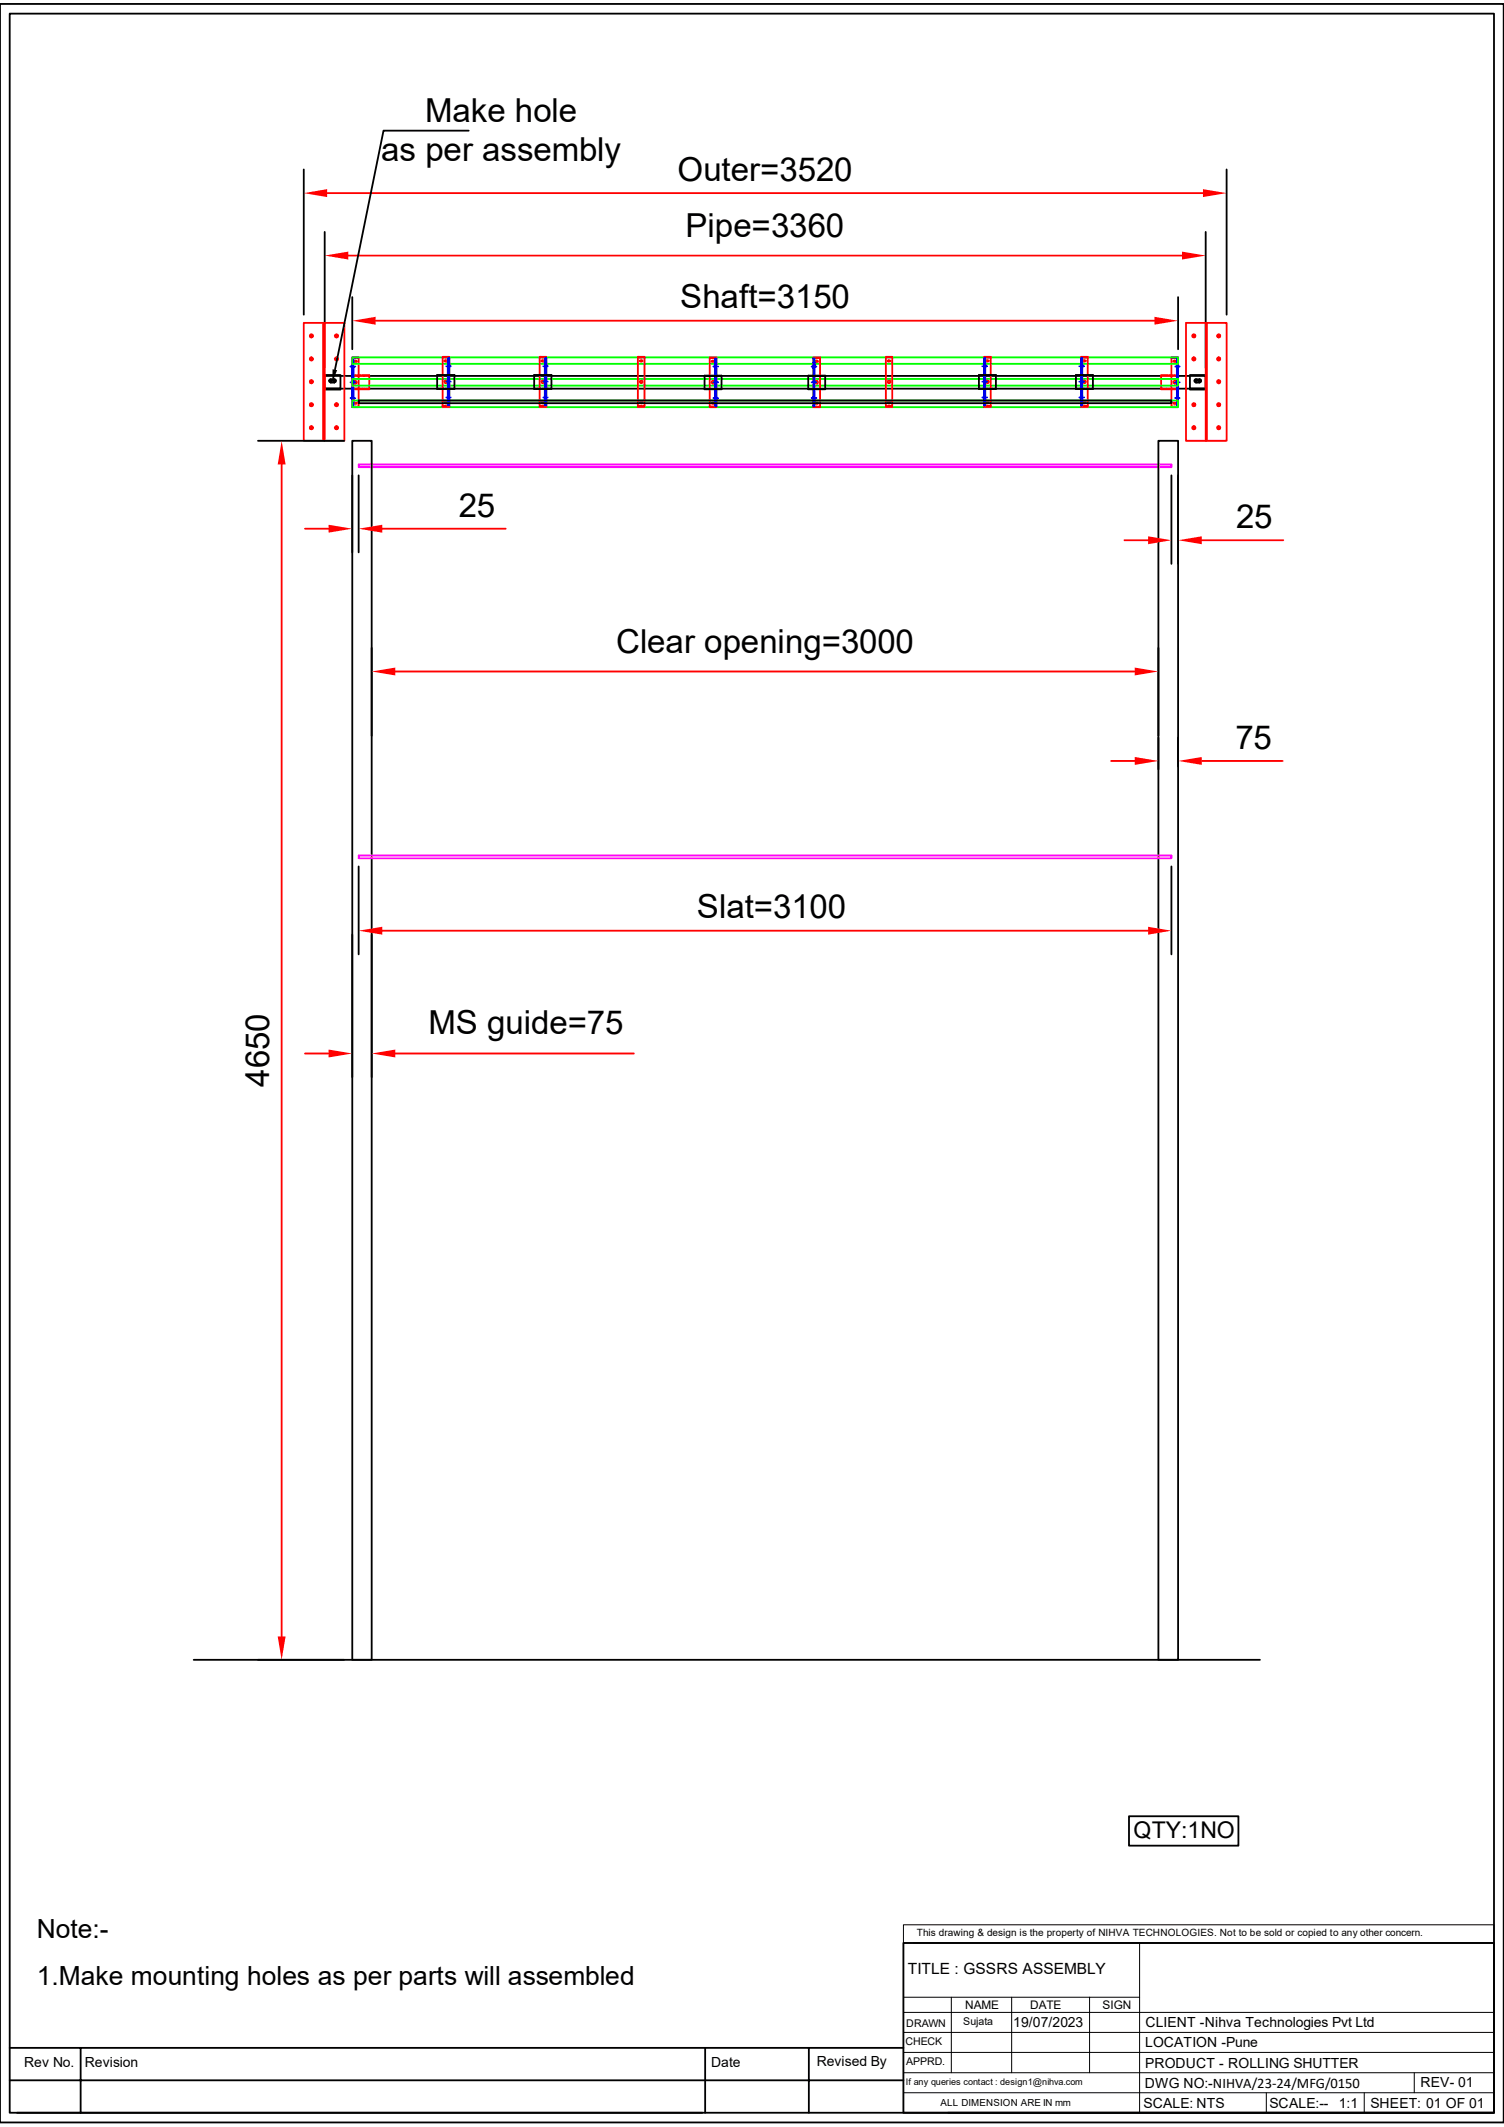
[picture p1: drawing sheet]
<svg xmlns="http://www.w3.org/2000/svg" width="210mm" height="297mm" viewBox="0 0 210 297" stroke-linecap="round" stroke-linejoin="round" font-family="sans-serif">
<path d="M45.3 32.4v19M168.4 32.4v19M45.3 52.5h123.1v1.8h-123.1z" fill="none" stroke="#000" stroke-width=".25"/>
<g fill="none" stroke="#f00" stroke-width=".25">
<path d="M48.6 35.7h116.5M49.2 49.9h.9v7h-.9zM49.2 52.4h2.4v2h-2.4zM49.2 56.8h.2M49.2 50h.2M49.2 54.3h.2M49.2 52.5h.2M49.4 56.3h.2h.2M49.4 50.5l.2-.1 .2 .1M49.5 56.2h.3v.1v.1h-.3zM49.5 53.3l.1-.1 .2 .1v.2l-.2 .1-.1-.1zM49.5 50.4l.1-.1 .2 .2h-.2h-.2z"/>
<path d="M49.5 56.8h.2M49.5 50h.2M49.5 54.3h.3M49.5 52.5h.3M49.9 56.8h.2M49.9 50h.2M49.9 54.3h.2M49.9 52.5h.2M50.2 54.3h.3M50.2 52.5h.3M50.6 54.3h.2M50.6 52.5h.2"/>
<path d="M50.9 54.3h.3M50.9 52.5h.3M51.3 54.3h.3M51.3 52.5h.3M162.1 54.3h.3M162.1 52.5h.3M162.1 52.4h2.4v2h-2.4zM162.5 54.3h.2M162.5 52.5h.2M162.9 54.3h.2M162.9 52.5h.2M163.2 54.3h.2"/>
<path d="M163.2 52.5h.2M163.5 54.3h.3M163.5 52.5h.3M163.6 49.9h.9v7h-.9zM163.6 56.8h.2M163.6 50h.2M163.8 56.3l.1-.1h.3l.1 .1-.1 .1zM163.8 50.4l.2-.1 .3 .1-.3 .1zM163.9 56.3h.4M163.9 50.5h.4M163.9 54.3h.2M163.9 52.5h.2"/>
<path d="M163.9 53.2h.3v.3l-.2 .1-.1-.1-.1-.1zM163.9 56.8h.3M163.9 50h.3M164.3 54.3h.2M164.3 52.5h.2M164.3 56.8h.2M164.3 50h.2"/>
</g>
<g fill="none" stroke="#00f" stroke-width=".25">
<path d="M48.9 55.6h.7M48.9 51.2h.7M48.9 53.4h.7M49.2 50.6h.2v-.5h-.2v6.6h.2v-.6M49.2 55.8h.2M49.2 55.4h.2M49.2 51h.2M49.2 51.4h.2M49.2 54.4h.2M49.2 52.4h.2M49.4 50.6v5.5h-.2M164.1 55.6h.6"/>
<path d="M164.1 51.2h.6M164.1 53.4h.6M164.3 55.8h.2M164.3 51h.2M164.3 51.4h.2M164.3 54.4h.2M164.3 52.4h.2M164.3 55.3h.2M164.3 50.6v5.5h.2M164.5 50.6h-.2v-.5h.2v6.6h-.2v-.6"/>
</g>
<path d="M49.2 49.9h115.3v.9h-115.3zM49.2 55.9h115.3v1h-115.3zM49.2 52.9h115.3v.9h-115.3z" fill="none" stroke="#0f0" stroke-width=".25"/>
<g fill="#f00">
<path d="M45.3 35.7l3.3-.6v1.1z"/>
<path d="M165.1 35.1l3.3 .6-3.3 .5z"/>
</g>
<g fill="none" stroke="#000" stroke-width=".25">
<path d="M45.3 52.4h2.2v1.9h-2.2zM45.3 54.3h2.2v.1h-2.2zM45.9 53.2h.3v.2h.5v-.2h-.5M46.2 53h-.2v.2v.1l.2 .1M46.2 53h.5M46.2 53v.1M46.7 53h.2v.2v.1l-.2 .1M46.7 53v.1M46.7 53.2h.2M61 52.4h2.5v1.9h-2.5zM61 52.4h.3M61 54.3h.3"/>
<path d="M61.4 52.4h.3M61.4 54.3h.3M61.8 52.4h.2M61.8 54.3h.2M62.1 52.4h.3M62.1 54.3h.3M62.5 52.4h.2M62.5 54.3h.2M62.8 52.4h.3M62.8 54.3h.3M63.2 52.4h.3M63.2 54.3h.3"/>
<path d="M74.6 52.4h.3M74.6 54.3h.3M74.6 52.4h2.4v1.9h-2.4zM75 52.4h.2M75 54.3h.2M75.4 52.4h.2M75.4 54.3h.2M75.7 52.4h.2M75.7 54.3h.2M76 52.4h.3M76 54.3h.3M76.4 52.4h.2"/>
<path d="M76.4 54.3h.2M76.8 52.4h.2M76.8 54.3h.2M98.4 52.5h2.4v1.9h-2.4zM98.4 54.3h.2M98.4 52.5h.2M98.8 54.3h.2M98.8 52.5h.2M99.1 54.3h.2M99.1 52.5h.2M99.4 54.3h.3M99.4 52.5h.3"/>
<path d="M99.8 54.3h.2M99.8 52.5h.2M100.2 54.3h.2M100.2 52.5h.2M100.5 54.3h.3M100.5 52.5h.3M112.9 52.5h2.3v1.9h-2.3zM112.9 54.3h.2M112.9 52.5h.2M113.2 54.3h.3M113.2 52.5h.3M113.6 54.3h.2"/>
<path d="M113.6 52.5h.2M113.9 54.3h.3M113.9 52.5h.3M114.3 54.3h.2M114.3 52.5h.2M114.6 54.3h.3M114.6 52.5h.3M115 54.3h.2M115 52.5h.2M136.7 52.4h2.4v1.9h-2.4zM136.7 52.4h.2M136.7 54.3h.2"/>
<path d="M137.1 52.4h.2M137.1 54.3h.2M137.4 52.4h.2M137.4 54.3h.2M137.8 52.4h.2M137.8 54.3h.2M138.1 52.4h.2M138.1 54.3h.2M138.5 52.4h.2M138.5 54.3h.2M138.8 52.4h.3M138.8 54.3h.3"/>
<path d="M150.2 52.4h2.4v1.9h-2.4zM150.2 52.4h.3M150.2 54.3h.3M150.6 52.4h.2M150.6 54.3h.2M151 52.4h.2M151 54.3h.2M151.3 52.4h.3M151.3 54.3h.3M151.6 52.4h.3M151.6 54.3h.3M152 52.4h.2"/>
<path d="M152 54.3h.2M152.4 52.4h.2M152.4 54.3h.2M166.2 52.4h2.2v1.9h-2.2zM166.2 54.3h2.2v.1h-2.2zM166.8 53.2h.2v.2h.5v-.2h-.5M167 53v.1M167 53h-.2v.2v.1l.2 .1M167 53h.5M167.5 53h.2v.2v.1l-.2 .1M167.5 53v.1M167.6 53.2h.1"/>
<path d="M49.2 61.6h2.7v170.2h-2.7zM161.8 61.6h2.7v170.2h-2.7zM51.9 90.5v12.2M161.8 90.5v12.2"/>
</g>
<g fill="none" stroke="#f00" stroke-width=".25">
<path d="M42.4 45.1h5.7v16.5h-5.7zM43.3 46.9h.1M43.3 50.1h.1M43.3 53.3h.1M43.3 56.5h.1M43.3 59.7h.1M43.5 46.7v.2M43.5 49.9v.2M43.5 56.3v.2M43.5 59.5v.2M43.5 46.9v.2M43.5 50.2v.1"/>
<path d="M43.5 53.1v.2M43.5 56.6v.1M43.5 59.8v.1M43.5 53.3v.3M43.6 46.9h.1M43.6 50.1h.1M43.6 53.3h.1M43.6 56.5h.1M43.6 59.7h.1M45.1 45.1v16.5M45.3 45.1v16.5M47 46.7v.2h-.3"/>
<path d="M47 49.9v.2h-.3M47 56.3v.2h-.3M47 59.5v.2h-.3M47 46.9v.2M47 50.2v.1M47 56.6v.1M47 59.8v.1M47 46.9h.2M47 50.1h.2M47 56.5h.2M47 59.7h.2M61.8 49.8h.9v7h-.9z"/>
<path d="M61.8 56.7h.2M61.8 49.9h.2M62.1 56.2h.3M62.1 50.4h.3M62.1 50.4l.2-.1 .2 .1-.2 .1zM62.1 56.2l.2-.1 .2 .2h-.2h-.2zM62.1 53.2h.3l.1 .1-.1 .2h-.3zM62.1 56.7h.3M62.1 49.9h.3M62.5 56.7h.2M62.5 49.9h.2M75.4 49.8h.9v7h-.9z"/>
<path d="M75.4 56.7h.2M75.4 49.9h.2M75.6 50.4l.2-.1 .2 .1-.2 .1zM75.6 56.2h.4M75.6 50.4h.4M75.6 56.2l.2-.1 .2 .2h-.2h-.2zM75.6 53.2h.3l.1 .1-.1 .2h-.3zM75.7 56.7h.2M75.7 49.9h.2M76 56.7h.3M76 49.9h.3M89.1 49.8h.9v7h-.9z"/>
<path d="M89.1 56.7h.2M89.1 49.9h.2M89.3 56.3a.24 .24 0 0 1 .4 0h-.2zM89.3 50.4l.2-.1 .2 .1a.24 .24 0 0 1-.4 0zM89.4 56.2h.3M89.4 50.4h.3M89.4 53.2h.3v.1v.2h-.3l-.1-.2zM89.4 56.7h.3M89.4 49.9h.3M89.8 56.7h.2M89.8 49.9h.2M99.1 49.9h.9v7h-.9z"/>
<path d="M99.1 56.8h.3M99.1 50h.3M99.4 56.3v-.1l.4 .1-.1 .1zM99.4 50.5a.24 .24 0 0 1 .4 0h-.2zM99.4 56.3h.3M99.4 53.2h.3l.1 .2-.2 .2-.2-.2zM99.4 56.8h.3M99.4 50h.3M99.7 50.5h-.3M99.8 56.8h.2M99.8 50h.2M113.6 49.9h.9v7h-.9z"/>
<path d="M113.6 56.8h.2M113.6 50h.2M113.8 56.3h.4M113.8 50.5h.4M113.9 56.2h.3v.1v.1h-.3zM113.9 53.2h.3v.3l-.2 .1-.1-.1zM113.9 50.4l.1-.1 .2 .2h-.2h-.2zM113.9 56.8h.2M113.9 50h.2M114.3 56.8h.2M114.3 50h.2M123.7 49.8h.9v7h-.9z"/>
<path d="M123.7 56.7h.2M123.7 49.9h.2M124 50.4l.1-.1 .2 .1-.2 .1zM124 56.2h.3M124 50.4h.3M124 56.2l.1-.1 .2 .2h-.2h-.1zM124 53.2h.3v.3h-.3zM124 56.7h.2M124 49.9h.2M124.4 56.7h.2M124.4 49.9h.2M137.4 49.8h.9v7h-.9z"/>
<path d="M137.4 56.7h.2M137.4 49.9h.2M137.7 50.4l.2-.1 .2 .1-.2 .1zM137.7 56.2h.3M137.7 50.4h.3M137.7 56.2l.2-.1 .2 .2h-.2h-.2zM137.7 53.2h.3l.1 .1-.1 .2h-.3zM137.8 56.7h.2M137.8 49.9h.2M138.1 56.7h.2M138.1 49.9h.2M151 49.8h.9v7h-.9z"/>
<path d="M151 56.7h.2M151 49.9h.2M151.2 50.4l.2-.1 .2 .1-.2 .1zM151.3 56.2l.1-.1 .2 .2h-.2h-.2zM151.3 53.2h.3v.1v.2h-.3zM151.3 56.2h.3M151.3 50.4h.3M151.3 56.7h.3M151.3 49.9h.3M151.6 56.7h.3M151.6 49.9h.3M165.6 45.1h5.7v16.5h-5.7z"/>
<path d="M166.7 46.7v.2h-.2M166.7 49.9v.2h-.2M166.7 56.3v.2h-.2M166.7 59.5v.2h-.2M166.7 46.9v.2M166.7 50.2v.1M166.7 56.6v.1M166.7 59.8v.1M166.8 46.9h.1M166.8 50.1h.1M166.8 56.5h.1M166.8 59.7h.1"/>
<path d="M168.4 45.1v16.5M168.5 45.1v16.5M170 46.9h.1M170 50.1h.1M170 53.3h.1M170 56.5h.1M170 59.7h.1M170.2 46.7v.2h.2M170.2 49.9v.2h.2M170.2 56.3v.2h.2M170.2 59.5v.2h.2M170.2 46.9v.2"/>
<path d="M170.2 50.2v.1M170.2 53.1v.2M170.2 56.6v.1M170.2 59.8v.1M170.4 53.3h-.2v.3M55.2 93.8h103.3"/>
<circle cx="43.5" cy="50.1" r=".22"/>
<circle cx="43.5" cy="56.5" r=".22"/>
<circle cx="43.5" cy="53.3" r=".22"/>
<circle cx="43.5" cy="59.7" r=".22"/>
<circle cx="43.5" cy="46.9" r=".22"/>
<circle cx="47" cy="50.1" r=".22"/>
<circle cx="47" cy="56.5" r=".22"/>
<circle cx="47" cy="46.9" r=".22"/>
<circle cx="47" cy="59.7" r=".22"/>
<circle cx="166.7" cy="46.9" r=".22"/>
<circle cx="166.7" cy="56.5" r=".22"/>
<circle cx="166.7" cy="50.1" r=".22"/>
<circle cx="166.7" cy="59.7" r=".22"/>
<circle cx="170.2" cy="50.1" r=".22"/>
<circle cx="170.2" cy="46.9" r=".22"/>
<circle cx="170.2" cy="53.3" r=".22"/>
<circle cx="170.2" cy="56.5" r=".22"/>
<circle cx="170.2" cy="59.7" r=".22"/>
</g>
<g fill="none" stroke="#00f" stroke-width=".25">
<path d="M62.3 55.5h.6M62.3 51.1h.6M62.3 53.3h.6M62.5 55.7h.2M62.5 55.3h.2M62.5 50.9h.2M62.5 51.4h.2M62.5 54.3h.2M62.5 52.3h.2M62.5 50.6h.2v-.6h-.2v6.6h.2v-.6M62.7 50.6v5.4h-.2M75.9 55.5h.6"/>
<path d="M75.9 51.1h.6M75.9 53.3h.6M76.1 50.6h.2v-.6h-.2v6.6h.2v-.6M76.1 55.7h.2M76.1 55.3h.2M76.1 50.9h.2M76.1 51.4h.2M76.1 54.3h.2M76.1 52.3h.2M76.3 50.6v5.4h-.2M99.6 55.6h.7M99.6 51.2h.7"/>
<path d="M99.6 53.4h.7M99.9 50.6h.1v-.5h-.1v6.6h.1v-.6M99.9 55.8h.1M99.9 55.4h.1M99.9 51h.1M99.9 51.4h.1M99.9 54.4h.1M99.9 52.4h.1M100 50.6v5.5h-.1M113.3 55.6h.7M113.3 51.2h.7M113.3 53.4h.7"/>
<path d="M113.6 50.6v5.5h.1M113.6 55.8h.1M113.6 55.4h.1M113.6 51h.1M113.6 51.4h.1M113.6 54.4h.1M113.6 52.4h.1M113.7 50.6h-.1v-.5h.1v6.6h-.1v-.6M137.2 55.5h.6M137.2 51.1h.6M137.2 53.3h.6M137.4 50.6v5.4h.2"/>
<path d="M137.4 55.7h.2M137.4 55.3h.2M137.4 50.9h.2M137.4 51.4h.2M137.4 54.3h.2M137.4 52.3h.2M137.6 50.6h-.2v-.6h.2v6.6h-.2v-.6M150.7 55.5h.7M150.7 51.1h.7M150.7 53.3h.7M151 55.7h.1M151 55.3h.1"/>
<path d="M151 50.9h.1M151 51.4h.1M151 54.3h.1M151 52.3h.1M151 50.6v5.4h.1M151.1 50.6h-.1v-.6h.1v6.6h-.1v-.6"/>
</g>
<path d="M50.1 64.9h113.5v.3h-113.5z" fill="none" stroke="#f0f" stroke-width=".25"/>
<g fill="#f00">
<path d="M51.9 93.8l3.3-.6v1.1z"/>
<path d="M158.5 93.2l3.3 .6-3.3 .5z"/>
</g>
<path d="M49.2 66.4v10.7M50.1 66.4v10.7" fill="none" stroke="#000" stroke-width=".25"/>
<path d="M42.6 73.8h3.3M53.4 73.8h17.2" fill="none" stroke="#f00" stroke-width=".25"/>
<g fill="#f00">
<path d="M45.9 73.3l3.3 .5-3.3 .6z"/>
<path d="M50.1 73.8l3.3-.5v1.1z"/>
</g>
<path d="M163.6 66.4v12.3M164.5 66.4v12.3" fill="none" stroke="#000" stroke-width=".25"/>
<path d="M157 75.4h3.3M167.8 75.4h11.4" fill="none" stroke="#f00" stroke-width=".25"/>
<g fill="#f00">
<path d="M160.3 74.9l3.3 .5-3.3 .6z"/>
<path d="M164.5 75.4l3.3-.5v1.1z"/>
</g>
<path d="M49.2 41.5v7.3M164.5 41.5v7.3" fill="none" stroke="#000" stroke-width=".25"/>
<path d="M52.5 44.8h108.7" fill="none" stroke="#f00" stroke-width=".25"/>
<g fill="#f00">
<path d="M49.2 44.8l3.3-.6v1.1z"/>
<path d="M161.2 44.2l3.3 .6-3.3 .5z"/>
</g>
<path d="M42.4 23.7v20.2M171.3 23.7v20.2M50.1 55.9h113.5v.4h-113.5z" fill="none" stroke="#000" stroke-width=".25"/>
<path d="M45.7 27h122.3" fill="none" stroke="#f00" stroke-width=".25"/>
<g fill="#f00">
<path d="M42.4 27l3.3-.6v1.1z"/>
<path d="M168 26.4l3.3 .6-3.3 .5z"/>
</g>
<path d="M0 .6h210v295.8h-210zM1.4 1.9h207.2v293.1h-207.2zM126.2 271.3h82.4v23.7h-82.4zM1.4 290.5h124.8M1.4 286h124.8M2.4 295h95.7M11.3 286v9M98.5 286v9M112.9 286v9M132.4 295h76.2" fill="none" stroke="#000" stroke-width=".25"/>
<g fill="none" stroke="#000" stroke-width=".14">
<path d="M126.2 268.8h82.4v2.5h-82.4zM126.2 271.3v23.7M126.2 278.9h32.9M127.6 271.3h31.5M132.8 278.9v10.5M141.3 278.9v10.5M152.1 278.9v10.5M208.6 271.3h-49.5v23.7M126.2 289.4h82.4M126.2 286.6h82.4M126.2 283.8h82.4M126.2 281h82.4"/>
<path d="M126.2 292.2h82.4M176.8 292.2v2.8M190.5 292.2v2.8M197.5 289.4v2.8"/>
</g>
<path d="M168.3 272.2h36.1v8h-36.1z" fill="#fff"/>
<path d="M36 61.6h12M36 231.8h12" fill="none" stroke="#000" stroke-width=".25"/>
<path d="M39.3 64.9v163.6" fill="none" stroke="#f00" stroke-width=".25"/>
<g fill="#f00">
<path d="M39.3 61.6l.6 3.3h-1.1z"/>
<path d="M38.8 228.5h1.1l-.6 3.3z"/>
</g>
<path d="M161.8 103v4.4M164.5 103v4" fill="none" stroke="#000" stroke-width=".25"/>
<path d="M155.2 106.3h3.3M167.8 106.3h11.3" fill="none" stroke="#f00" stroke-width=".25"/>
<g fill="#f00">
<path d="M158.5 105.7l3.3 .6-3.3 .5z"/>
<path d="M164.5 106.3l3.3-.6v1.1z"/>
</g>
<path d="M49.2 130.5v19.9M51.9 130.5v19.9" fill="none" stroke="#000" stroke-width=".25"/>
<path d="M42.6 147.1h3.3M55.2 147.1h33.3" fill="none" stroke="#f00" stroke-width=".25"/>
<g fill="#f00">
<path d="M45.9 146.6l3.3 .5-3.3 .6z"/>
<path d="M51.9 147.1l3.3-.5v1.1z"/>
</g>
<path d="M50.1 119.5h113.5v.3h-113.5z" fill="none" stroke="#f0f" stroke-width=".25"/>
<path d="M50.1 121v12.3M163.6 121v12.3" fill="none" stroke="#000" stroke-width=".25"/>
<path d="M53.4 130h106.9" fill="none" stroke="#f00" stroke-width=".25"/>
<g fill="#f00">
<path d="M50.1 130l3.3-.6v1.1z"/>
<path d="M160.3 129.4l3.3 .6-3.3 .5z"/>
</g>
<path d="M65.4 18.2h-11.8l-6.8 33.4M27.1 231.8h148.8M157.6 253.6h15.3v4.1h-15.3z" fill="none" stroke="#000" stroke-width=".25"/>
<path d="M46.4 51.6l.7 .1-.7 1.7z" fill="#000"/>
<g font-size="4.6">
<text x="59.4" y="17">Make hole</text>
<text x="53.2" y="22.5">as per assembly</text>
<text x="94.6" y="25.2">Outer=3520</text>
<text x="95.7" y="33.1">Pipe=3360</text>
<text x="95" y="43.1">Shaft=3150</text>
<text x="64.1" y="72.1">25</text>
<text x="172.6" y="73.7">25</text>
<text x="86" y="91.1">Clear opening=3000</text>
<text x="172.5" y="104.6">75</text>
<text x="97.3" y="128.2">Slat=3100</text>
<text x="59.8" y="144.4">MS guide=75</text>
<text x="37.6" y="151.7" transform="rotate(-90 37.6 151.7)">4650</text>
</g>
<g font-size="3.7">
<text x="5.1" y="270.6">Note:-</text>
<text x="5.1" y="277.2">1.Make mounting holes as per parts will assembled</text>
</g>
<text font-size="3.2" x="158.3" y="256.7">QTY:1NO</text>
<text font-size="2.2" x="126.7" y="275.7">TITLE : GSSRS ASSEMBLY</text>
<g font-size="1.9">
<text x="141.5" y="283">19/07/2023</text>
<text x="159.9" y="285.9">LOCATION -Pune</text>
<text x="159.9" y="283.1">CLIENT -Nihva Technologies Pvt Ltd</text>
<text x="3.4" y="288.7">Rev No.</text>
<text x="11.9" y="288.7">Revision</text>
<text x="99.3" y="288.7">Date</text>
<text x="114" y="288.5">Revised By</text>
<text x="159.9" y="291.5">DWG NO:-NIHVA/23-24/MFG/0150</text>
<text x="159.9" y="288.7">PRODUCT - ROLLING SHUTTER</text>
<text x="198.4" y="291.5">REV- 01</text>
<text x="159.7" y="294.3">SCALE: NTS</text>
<text x="177.2" y="294.3">SCALE:--</text>
<text x="186.9" y="294.3">1:1</text>
<text x="191.4" y="294.3">SHEET: 01 OF 01</text>
</g>
<g font-size="1.7">
<text x="134.8" y="280.6">NAME</text>
<text x="143.8" y="280.6">DATE</text>
<text x="154" y="280.5">SIGN</text>
</g>
<g font-size="1.5">
<text x="126.4" y="285.5">CHECK</text>
<text x="126.5" y="283">DRAWN</text>
<text x="134.5" y="282.7">Sujata</text>
<text x="126.5" y="288.3">APPRD.</text>
</g>
<g font-size="1.4">
<text x="128" y="270.3">This drawing &amp; design is the property of NIHVA TECHNOLOGIES. Not to be sold or copied to any other concern.</text>
<text x="131.3" y="294.1">ALL DIMENSION ARE IN mm</text>
</g>
<text font-size="1.3" x="126.5" y="291.2">If any queries contact : design1@nihva.com</text>
</svg>
